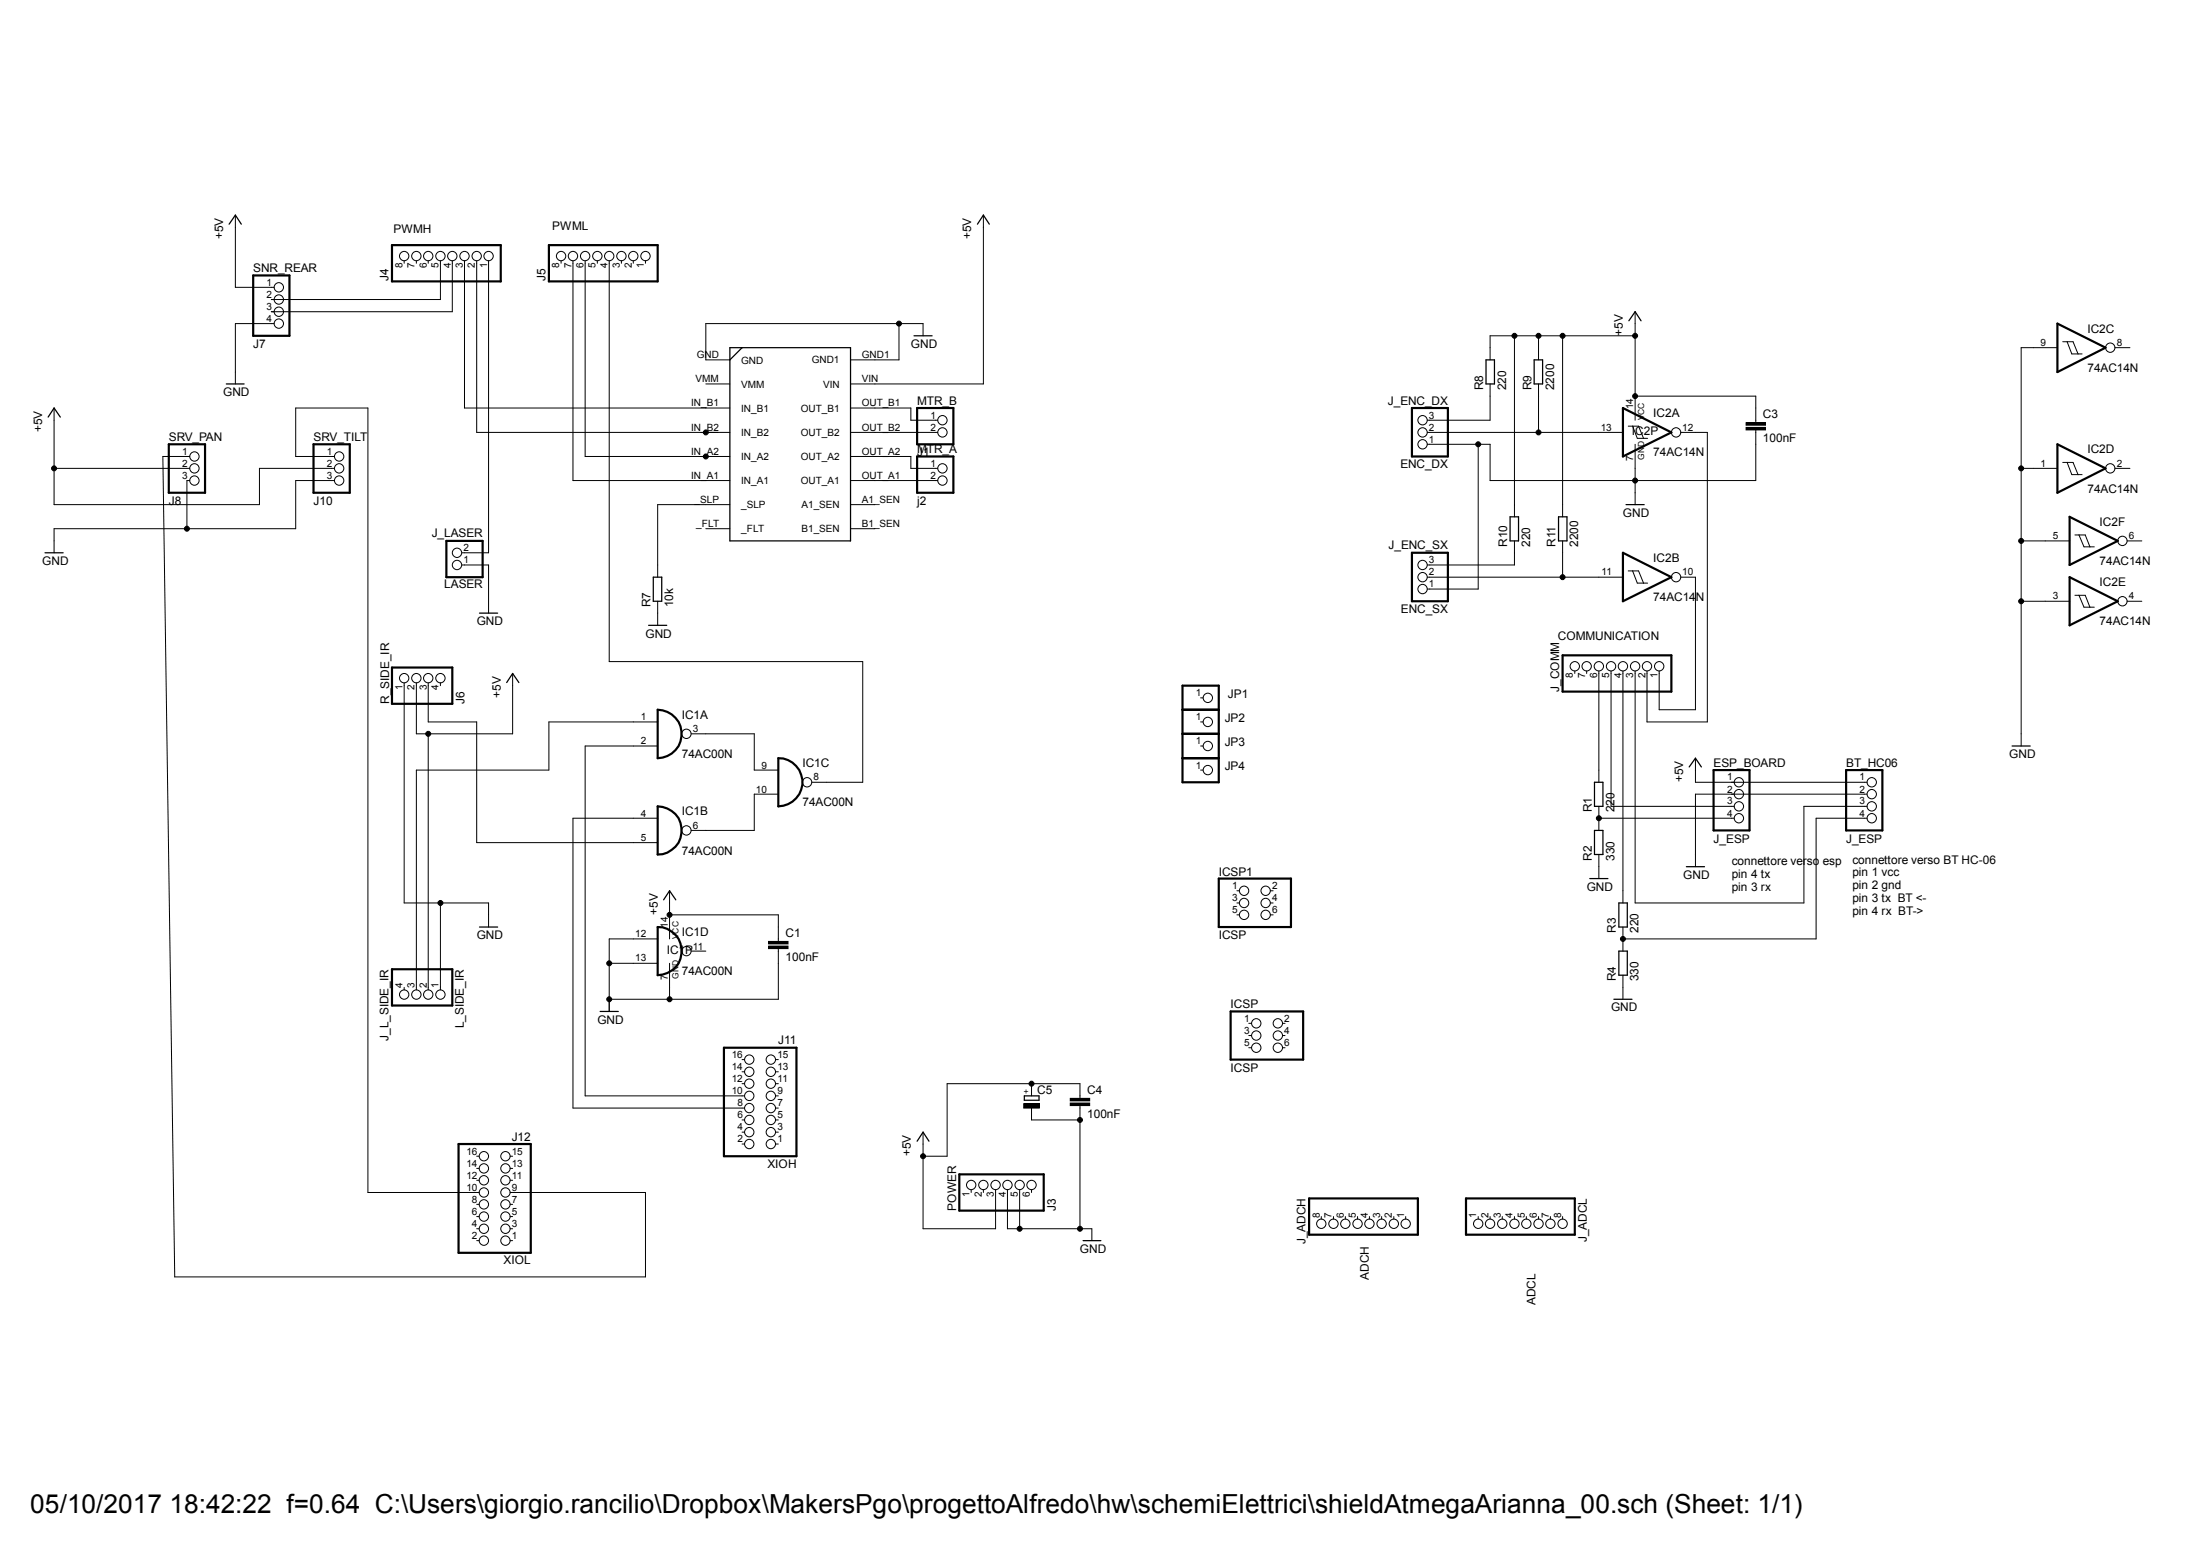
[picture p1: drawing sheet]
<svg xmlns="http://www.w3.org/2000/svg" width="297mm" height="210mm" viewBox="0 0 297 210" stroke-linecap="round" stroke-linejoin="round" font-family="sans-serif">
<g fill="none" stroke="#000" stroke-width=".3">
<path d="M34.3 37.3h4.9v8.2h-4.9zM53.1 33.2h14.7v4.9h-14.7zM74.3 33.2h14.8v4.9h-14.8zM124.2 55.2h4.9v5h-4.9zM191.2 55.2h4.9v6.6h-4.9zM219.8 55.2l6.6 3.3-6.6 3.3zM278.6 43.8l6.6 3.3-6.6 3.3zM22.9 60.2h4.9v6.5h-4.9zM42.5 60.2h4.9v6.5h-4.9zM60.5 73.2h4.9v4.9h-4.9zM124.2 61.8h4.9v4.9h-4.9zM191.2 74.8h4.9v6.6h-4.9z"/>
<path d="M219.8 74.8l6.6 3.3-6.6 3.3zM278.6 60.2l6.6 3.2-6.6 3.3zM280.3 78.1l6.5 3.3-6.5 3.3zM280.3 70l6.5 3.2-6.5 3.3zM53.1 90.4h8.2v4.9h-8.2zM89.1 96.1a3.3 3.3 0 0 1 3.2 3.3 3.3 3.3 0 0 1-3.2 3.3zM160.1 96.1h5M160.1 92.8h5v13.1h-5zM160.1 99.4h5M211.6 88.7h14.8v4.9h-14.8zM89.1 109.2a3.3 3.3 0 0 1 3.2 3.2 3.3 3.3 0 0 1-3.2 3.3zM105.4 102.7a3.3 3.3 0 0 1 3.3 3.2 3.3 3.3 0 0 1-3.3 3.3z"/>
<path d="M160.1 102.7h5M165.1 119h9.7v6.5h-9.7zM232.1 104.3h4.8v8.1h-4.8zM250 104.3h4.9v8.1h-4.9zM53.1 131.2h8.2v4.9h-8.2zM89.1 125.5a3.3 3.3 0 0 1 3.2 3.3 3.3 3.3 0 0 1-3.2 3.2zM166.7 136.9h9.8v6.6h-9.8zM62.1 154.9h9.8v14.7h-9.8zM98 141.9h9.9v14.6h-9.9zM129.9 159h11.5v4.9h-11.5zM177.3 162.3h14.7v4.9h-14.7zM198.5 162.3h14.8v4.9h-14.8z"/>
</g>
<g fill="none" stroke="#000" stroke-width=".14">
<path d="M31.9 29.1v9.8h5.2M54.7 35.3v.3M56.4 35.3v.3M58 35.3v.3M59.6 35.3v5.3h-22.9M61.3 35.3v6.9h-24.6M62.9 35.3v19.9h35.9M64.6 35.3v23.2h34.2M66.2 35.3v39.5h-3.6M76 35.3v.3M77.6 35.3v29.8h21.2M79.2 35.3v26.5h19.6"/>
<path d="M80.9 35.3v.3M82.5 35.3v54.3h34.3v16.3h-6.9M84.2 35.3v.3M85.8 35.3v.3M87.4 35.3v.3M133.2 29.1v22.9h-18M7.3 55.2v13.1h27.8v-4.9h10.2M37.1 43.8h-5.2v8.2M95.6 52h3.2M115.2 58.5h11.8M115.2 55.2h8.2v1.7h3.6M121.8 43.8v4.9h-6.6"/>
<path d="M125 45.5v-1.7h-29.4v4.9h3.2M193.3 58.5h26.5M201.8 52v4.9h-8.5M205.1 45.5v24.5M208.4 45.5v3.2M208.4 52v6.5M211.6 45.5v24.5M220.5 57.7h1.4l.7 1.7M221.1 57.7l.6 1.7h1.4M221.4 45.5h-19.6v3.2M221.4 42.2v14.7M221.4 53.6h16.4v3.6"/>
<path d="M227.6 58.5h3.6v39.2h-8.1v-6.9M236.5 57.9h2.6v.3h-2.6zM236.5 57.2h2.6v.4h-2.6zM237.8 58.2v6.9h-36v-4.9h-8.5M278.6 47.1h-4.9v53.9M279.4 46.3h1.4l.6 1.6M280 46.3l.6 1.6h1.4M286.4 47.1h2.1M7.3 63.4h18.4M25.7 61.8h-3.6l1.6 111.1h63.7v-11.4h-18.3M25.7 65.1h-.4v6.5M45.3 61.8h-5.3v-6.6h9.8v106.3h15.1"/>
<path d="M45.3 65.1h-5.3v6.5h-32.7v3.2M62.6 76.5h3.6v6.5M95.6 71.6h3.2M98.8 68.3h-9.7v9.8M115.2 61.8h8.2v1.6h3.6M115.2 65.1h11.8M115.2 68.3h3.3M115.2 71.6h3.3M193.3 78.1h26.5M200.2 60.2v19.6h-6.9M205.1 73.2v3.3h-11.8M211.6 73.2v4.9"/>
<path d="M220.5 77.3h1.4l.7 1.7M221.1 77.3l.6 1.7h1.4M221.4 60.2v8.1M227.6 78.1h2v18h-4.9v-5.3M273.7 63.4h4.9M273.7 73.2h6.6M279.4 62.6h1.4l.6 1.7M280 62.6l.6 1.7h1.4M281 72.4h1.4l.6 1.6M281.6 72.4l.6 1.6h1.4M286.4 63.4h2.1M288.1 73.2h2"/>
<path d="M54.7 92.5v29.8h11.5v3.2M58 92.5v5.2h6.6v16.4h24.5M58 99.4v34.6M59.6 92.5v.3M69.4 91.2v8.2h-13v-6.9M89.1 97.7h-14.8v6.6h-17.9v29.7M89.1 81.4v3.3M93.6 99.4h8.6v4.9h3.2M162.6 94.5h.3M162.6 97.7h.3M213.3 90.8v.4M214.9 90.8v.4"/>
<path d="M216.5 90.8v15.1M218.2 90.8v18.4h16.7M219.8 90.8v31.5M221.4 90.8v31.5h22.9v-13.1h8.6M273.7 81.4h6.6M281 80.6h1.4l.6 1.6M281.6 80.6l.6 1.6h1.4M288.1 81.4h2M89.1 101h-9.9v47.4h21.6M89.1 110.8h-11.5v39.2h23.2M105.4 107.5h-3.2v4.9h-8.6M162.6 101h.3"/>
<path d="M162.6 104.3h.3M216.5 109.2v3.2M216.5 115.7v3.3M216.5 110.8h18.4M229.6 102.7v3.2h23.3M252.9 110.8h-6.9v16.3h-26.2M252.9 107.5h-23.3v9.8M54.7 133.7v.3M59.6 122.3v11.7M82.5 130.4h6.6M89.1 127.1h-6.6v9.8M90.7 123.9h14.7v3.6"/>
<path d="M90.7 120.6v6.5M90.7 130.4v4.9M93.6 128.8h2M104.1 128.1h2.6v.3h-2.6zM104.1 127.5h2.6v.3h-2.6zM105.4 128.4v6.9h-22.9M167.5 120.6h.4M167.5 122.3h.4M167.5 123.9h.4M169.1 138.6h.4M172 120.6h.4M172 122.3h.4"/>
<path d="M172 123.9h.4M173.7 138.6h.3M219.8 125.5v3.3M219.8 132v3.3M64.6 159.8h.3M64.6 158.2h.3M64.6 156.5h.3M69.1 159.8h.3M69.1 158.2h.3M69.1 156.5h.3M100.5 154.9h.3M100.5 153.3h.3"/>
<path d="M100.5 151.6h.3M100.5 146.7h.3M100.5 145.1h.3M100.5 143.5h.3M105 154.9h.4M105 153.3h.4M105 151.6h.4M105 150h.4M105 148.4h.4M105 146.7h.4M105 145.1h.4M105 143.5h.4"/>
<path d="M125 153.3v13.1h9.8v-5.3M138.6 149.4h2.2v.6h-2.2zM139.7 146.7v1.7M139.7 150v1.6h6.6M144.9 149.4h2.7v.3h-2.7zM144.9 148.7h2.7v.4h-2.7zM146.3 148.7v-2h-18v9.8h-3.3M146.3 149.7v16.7M169.1 140.2h.4M169.1 141.9h.4M173.7 140.2h.3M173.7 141.9h.3"/>
<path d="M64.6 168h.3M64.6 166.4h.3M64.6 164.7h.3M64.6 163.1h.3M69.1 168h.3M69.1 166.4h.3M69.1 164.7h.3M69.1 163.1h.3M131.5 161.1v.4M133.2 161.1v.4M136.4 161.1v5.3h11.5v1.6M138.1 161.1v5.3"/>
<path d="M139.7 161.1v.4M178.9 164.7v.4M180.6 164.7v.4M182.2 164.7v.4M183.9 164.7v.4M185.5 164.7v.4M187.1 164.7v.4M188.8 164.7v.4M190.4 164.7v.4M200.2 164.7v.4M201.8 164.7v.4M203.5 164.7v.4"/>
<path d="M205.1 164.7v.4M206.7 164.7v.4M208.4 164.7v.4M210 164.7v.4M211.6 164.7v.4"/>
<circle cx="37.8" cy="38.9" r=".63"/>
<circle cx="54.7" cy="34.7" r=".63"/>
<circle cx="56.4" cy="34.7" r=".63"/>
<circle cx="58" cy="34.7" r=".63"/>
<circle cx="59.7" cy="34.7" r=".63"/>
<circle cx="61.3" cy="34.7" r=".63"/>
<circle cx="62.9" cy="34.7" r=".63"/>
<circle cx="64.6" cy="34.7" r=".63"/>
<circle cx="66.2" cy="34.7" r=".63"/>
<circle cx="76" cy="34.7" r=".63"/>
<circle cx="77.6" cy="34.7" r=".63"/>
<circle cx="79.3" cy="34.7" r=".63"/>
<circle cx="80.9" cy="34.7" r=".63"/>
<circle cx="82.5" cy="34.7" r=".63"/>
<circle cx="84.2" cy="34.7" r=".63"/>
<circle cx="85.8" cy="34.7" r=".63"/>
<circle cx="87.4" cy="34.7" r=".63"/>
<circle cx="37.8" cy="43.8" r=".63"/>
<circle cx="37.8" cy="42.2" r=".63"/>
<circle cx="37.8" cy="40.6" r=".63"/>
<circle cx="95.6" cy="58.5" r=".33"/>
<circle cx="121.8" cy="43.8" r=".33"/>
<circle cx="127.6" cy="56.9" r=".63"/>
<circle cx="127.6" cy="58.5" r=".63"/>
<circle cx="192.7" cy="56.9" r=".63"/>
<circle cx="192.7" cy="58.5" r=".63"/>
<circle cx="205.1" cy="45.5" r=".33"/>
<circle cx="208.4" cy="58.5" r=".33"/>
<circle cx="208.4" cy="45.5" r=".33"/>
<circle cx="211.6" cy="45.5" r=".33"/>
<circle cx="221.5" cy="53.6" r=".33"/>
<circle cx="221.5" cy="45.5" r=".33"/>
<circle cx="227" cy="58.5" r=".63"/>
<circle cx="285.8" cy="47.1" r=".63"/>
<circle cx="7.3" cy="63.4" r=".33"/>
<circle cx="25.3" cy="71.6" r=".33"/>
<circle cx="26.3" cy="61.8" r=".63"/>
<circle cx="26.3" cy="65.1" r=".63"/>
<circle cx="26.3" cy="63.4" r=".63"/>
<circle cx="45.9" cy="63.4" r=".63"/>
<circle cx="45.9" cy="61.8" r=".63"/>
<circle cx="45.9" cy="65.1" r=".63"/>
<circle cx="61.9" cy="74.8" r=".63"/>
<circle cx="61.9" cy="76.5" r=".63"/>
<circle cx="95.6" cy="61.8" r=".33"/>
<circle cx="127.6" cy="63.4" r=".63"/>
<circle cx="127.6" cy="65.1" r=".63"/>
<circle cx="192.7" cy="76.5" r=".63"/>
<circle cx="192.7" cy="60.2" r=".63"/>
<circle cx="192.7" cy="78.1" r=".63"/>
<circle cx="192.7" cy="79.8" r=".63"/>
<circle cx="200.2" cy="60.2" r=".33"/>
<circle cx="211.6" cy="78.1" r=".33"/>
<circle cx="221.5" cy="65.1" r=".33"/>
<circle cx="227" cy="78.1" r=".63"/>
<circle cx="273.7" cy="73.2" r=".33"/>
<circle cx="273.7" cy="63.4" r=".33"/>
<circle cx="285.8" cy="63.4" r=".63"/>
<circle cx="287.4" cy="73.2" r=".63"/>
<circle cx="54.7" cy="91.8" r=".63"/>
<circle cx="56.4" cy="91.8" r=".63"/>
<circle cx="58" cy="91.8" r=".63"/>
<circle cx="58" cy="99.4" r=".33"/>
<circle cx="59.7" cy="91.8" r=".63"/>
<circle cx="93" cy="99.4" r=".63"/>
<circle cx="163.6" cy="94.5" r=".63"/>
<circle cx="163.6" cy="97.7" r=".63"/>
<circle cx="213.3" cy="90.2" r=".63"/>
<circle cx="214.9" cy="90.2" r=".63"/>
<circle cx="216.5" cy="90.2" r=".63"/>
<circle cx="218.2" cy="90.2" r=".63"/>
<circle cx="219.8" cy="90.2" r=".63"/>
<circle cx="221.4" cy="90.2" r=".63"/>
<circle cx="223.1" cy="90.2" r=".63"/>
<circle cx="224.7" cy="90.2" r=".63"/>
<circle cx="273.7" cy="81.4" r=".33"/>
<circle cx="287.4" cy="81.4" r=".63"/>
<circle cx="93" cy="112.4" r=".63"/>
<circle cx="109.3" cy="105.9" r=".63"/>
<circle cx="163.6" cy="101" r=".63"/>
<circle cx="163.6" cy="104.3" r=".63"/>
<circle cx="216.5" cy="110.8" r=".33"/>
<circle cx="235.5" cy="107.5" r=".63"/>
<circle cx="235.5" cy="105.9" r=".63"/>
<circle cx="235.5" cy="110.8" r=".63"/>
<circle cx="235.5" cy="109.2" r=".63"/>
<circle cx="253.5" cy="110.8" r=".63"/>
<circle cx="253.5" cy="107.5" r=".63"/>
<circle cx="253.5" cy="105.9" r=".63"/>
<circle cx="253.5" cy="109.2" r=".63"/>
<circle cx="54.7" cy="134.7" r=".63"/>
<circle cx="56.4" cy="134.7" r=".63"/>
<circle cx="58" cy="134.7" r=".63"/>
<circle cx="59.7" cy="134.7" r=".63"/>
<circle cx="59.7" cy="122.3" r=".33"/>
<circle cx="82.5" cy="135.3" r=".33"/>
<circle cx="82.5" cy="130.4" r=".33"/>
<circle cx="90.7" cy="135.3" r=".33"/>
<circle cx="90.7" cy="123.9" r=".33"/>
<circle cx="93" cy="128.8" r=".63"/>
<circle cx="168.5" cy="123.9" r=".63"/>
<circle cx="168.5" cy="122.3" r=".63"/>
<circle cx="168.5" cy="120.6" r=".63"/>
<circle cx="170.1" cy="138.6" r=".63"/>
<circle cx="171.4" cy="120.6" r=".63"/>
<circle cx="171.4" cy="123.9" r=".63"/>
<circle cx="171.4" cy="122.3" r=".63"/>
<circle cx="173.1" cy="138.6" r=".63"/>
<circle cx="219.8" cy="127.1" r=".33"/>
<circle cx="65.5" cy="158.2" r=".63"/>
<circle cx="65.5" cy="159.8" r=".63"/>
<circle cx="65.5" cy="156.5" r=".63"/>
<circle cx="68.5" cy="158.2" r=".63"/>
<circle cx="68.5" cy="159.8" r=".63"/>
<circle cx="68.5" cy="156.5" r=".63"/>
<circle cx="101.5" cy="145.1" r=".63"/>
<circle cx="101.5" cy="143.5" r=".63"/>
<circle cx="101.5" cy="153.3" r=".63"/>
<circle cx="101.5" cy="146.7" r=".63"/>
<circle cx="101.5" cy="154.9" r=".63"/>
<circle cx="101.5" cy="151.6" r=".63"/>
<circle cx="101.5" cy="150" r=".63"/>
<circle cx="101.5" cy="148.4" r=".63"/>
<circle cx="104.4" cy="154.9" r=".63"/>
<circle cx="104.4" cy="151.6" r=".63"/>
<circle cx="104.4" cy="143.5" r=".63"/>
<circle cx="104.4" cy="153.3" r=".63"/>
<circle cx="104.4" cy="146.7" r=".63"/>
<circle cx="104.4" cy="150" r=".63"/>
<circle cx="104.4" cy="148.4" r=".63"/>
<circle cx="104.4" cy="145.1" r=".63"/>
<circle cx="125" cy="156.5" r=".33"/>
<circle cx="139.7" cy="146.7" r=".33"/>
<circle cx="146.3" cy="151.6" r=".33"/>
<circle cx="170.1" cy="140.2" r=".63"/>
<circle cx="170.1" cy="141.9" r=".63"/>
<circle cx="173.1" cy="140.2" r=".63"/>
<circle cx="173.1" cy="141.9" r=".63"/>
<circle cx="65.5" cy="168" r=".63"/>
<circle cx="65.5" cy="163.1" r=".63"/>
<circle cx="65.5" cy="161.5" r=".63"/>
<circle cx="65.5" cy="166.4" r=".63"/>
<circle cx="65.5" cy="164.7" r=".63"/>
<circle cx="68.5" cy="166.4" r=".63"/>
<circle cx="68.5" cy="168" r=".63"/>
<circle cx="68.5" cy="163.1" r=".63"/>
<circle cx="68.5" cy="161.5" r=".63"/>
<circle cx="68.5" cy="164.7" r=".63"/>
<circle cx="131.5" cy="160.4" r=".63"/>
<circle cx="133.2" cy="160.4" r=".63"/>
<circle cx="134.8" cy="160.4" r=".63"/>
<circle cx="136.4" cy="160.4" r=".63"/>
<circle cx="138.1" cy="160.4" r=".63"/>
<circle cx="138.1" cy="166.4" r=".33"/>
<circle cx="139.7" cy="160.4" r=".63"/>
<circle cx="146.3" cy="166.4" r=".33"/>
<circle cx="178.9" cy="165.7" r=".63"/>
<circle cx="180.6" cy="165.7" r=".63"/>
<circle cx="182.2" cy="165.7" r=".63"/>
<circle cx="183.9" cy="165.7" r=".63"/>
<circle cx="185.5" cy="165.7" r=".63"/>
<circle cx="187.1" cy="165.7" r=".63"/>
<circle cx="188.8" cy="165.7" r=".63"/>
<circle cx="190.4" cy="165.7" r=".63"/>
<circle cx="200.2" cy="165.7" r=".63"/>
<circle cx="201.8" cy="165.7" r=".63"/>
<circle cx="203.5" cy="165.7" r=".63"/>
<circle cx="205.1" cy="165.7" r=".63"/>
<circle cx="206.7" cy="165.7" r=".63"/>
<circle cx="208.4" cy="165.7" r=".63"/>
<circle cx="210" cy="165.7" r=".63"/>
<circle cx="211.6" cy="165.7" r=".63"/>
</g>
<g fill="none" stroke="#000" stroke-width=".17">
<path d="M31 30.4l.9-1.3 .8 1.3M132.4 30.4l.8-1.3 .8 1.3M6.5 56.5l.8-1.3 .9 1.3M30.6 52h2.5M98.8 47.1h16.4v26.1h-16.4zM100.5 47.1l-1.7 1.6M123.8 45.5h2.4M201.3 48.7h1.1v3.3h-1.1zM207.8 48.7h1.1v3.3h-1.1zM220.6 43.4l.8-1.2 .8 1.2M6.1 74.8h2.5M88.5 78.1h1.1v3.3h-1.1z"/>
<path d="M204.5 70h1.2v3.2h-1.2zM211.1 70h1.1v3.2h-1.1zM220.2 68.3h2.5M64.9 83h2.5M68.6 92.4l.8-1.2 .9 1.2M87.8 84.7h2.5M215.3 119h2.5M215.9 105.9h1.2v3.3h-1.2zM215.9 112.4h1.2v3.3h-1.2zM228.4 117.3h2.4M228.8 103.8l.8-1.1 .8 1.1M272.5 101h2.5"/>
<path d="M64.9 125.5h2.5M81.3 136.9h2.4M89.9 121.8l.8-1.2 .8 1.2M218.6 135.3h2.4M219.2 122.3h1.2v3.2h-1.2zM219.2 128.8h1.2v3.2h-1.2zM124.2 154.5l.8-1.2 .8 1.2M138.7 148.4h2v.6h-2zM146.7 168h2.4"/>
</g>
<path d="M236.5 58h2.6M236.5 57.4h2.6M104.1 128.3h2.6M104.1 127.6h2.6M144.9 149.5h2.7M144.9 148.9h2.7" fill="none" stroke="#000" stroke-width=".34"/>
<g fill="#000">
<path d="M138.6 149.4h2.2v.6h-2.2z" fill-rule="evenodd"/>
<circle cx="95.6" cy="58.5" r=".33"/>
<circle cx="121.8" cy="43.8" r=".33"/>
<circle cx="205.1" cy="45.5" r=".33"/>
<circle cx="208.4" cy="58.5" r=".33"/>
<circle cx="208.4" cy="45.5" r=".33"/>
<circle cx="211.6" cy="45.5" r=".33"/>
<circle cx="221.5" cy="53.6" r=".33"/>
<circle cx="221.5" cy="45.5" r=".33"/>
<circle cx="7.3" cy="63.4" r=".33"/>
<circle cx="25.3" cy="71.6" r=".33"/>
<circle cx="95.6" cy="61.8" r=".33"/>
<circle cx="200.2" cy="60.2" r=".33"/>
<circle cx="211.6" cy="78.1" r=".33"/>
<circle cx="221.5" cy="65.1" r=".33"/>
<circle cx="273.7" cy="63.4" r=".33"/>
<circle cx="273.7" cy="73.2" r=".33"/>
<circle cx="58" cy="99.4" r=".33"/>
<circle cx="273.7" cy="81.4" r=".33"/>
<circle cx="216.5" cy="110.8" r=".33"/>
<circle cx="59.7" cy="122.3" r=".33"/>
<circle cx="82.5" cy="130.4" r=".33"/>
<circle cx="82.5" cy="135.3" r=".33"/>
<circle cx="90.7" cy="123.9" r=".33"/>
<circle cx="90.7" cy="135.3" r=".33"/>
<circle cx="219.8" cy="127.1" r=".33"/>
<circle cx="125" cy="156.5" r=".33"/>
<circle cx="139.7" cy="146.7" r=".33"/>
<circle cx="146.3" cy="151.6" r=".33"/>
<circle cx="138.1" cy="166.4" r=".33"/>
<circle cx="146.3" cy="166.4" r=".33"/>
</g>
<text font-size="3.6" x="4.1" y="204.9">05/10/2017 18:42:22 f=0.64 C:\Users\giorgio.rancilio\Dropbox\MakersPgo\progettoAlfredo\hw\schemiElettrici\shieldAtmegaArianna_00.sch (Sheet: 1/1)</text>
<g font-size="1.6">
<text x="30.2" y="32.4" transform="rotate(-90 30.2 32.4)">+5V</text>
<text x="53.3" y="31.6">PWMH</text>
<text x="74.8" y="31.2">PWML</text>
<text x="131.5" y="32.4" transform="rotate(-90 131.5 32.4)">+5V</text>
<text x="34.3" y="36.9">SNR_REAR</text>
<text x="52.6" y="38.1" transform="rotate(-90 52.6 38.1)">J4</text>
<text x="73.9" y="38.1" transform="rotate(-90 73.9 38.1)">J5</text>
<text x="34.3" y="47.1">J7</text>
<text x="123.4" y="47.1">GND</text>
<text x="219.8" y="45.5" transform="rotate(-90 219.8 45.5)">+5V</text>
<text x="282.7" y="45">IC2C</text>
<text x="30.2" y="53.6">GND</text>
<text x="200.9" y="52.8" transform="rotate(-90 200.9 52.8)">R8</text>
<text x="204" y="52.8" transform="rotate(-90 204 52.8)">220</text>
<text x="207.4" y="52.8" transform="rotate(-90 207.4 52.8)">R9</text>
<text x="210.5" y="52.8" transform="rotate(-90 210.5 52.8)">2200</text>
<text x="282.7" y="50.4">74AC14N</text>
<text x="5.7" y="58.5" transform="rotate(-90 5.7 58.5)">+5V</text>
<text x="22.9" y="59.8">SRV_PAN</text>
<text x="42.5" y="59.8">SRV_TILT</text>
<text x="124.2" y="54.9">MTR_B</text>
<text x="188" y="54.8">J_ENC_DX</text>
<text x="221" y="58.9">IC2P</text>
<text x="223.9" y="56.5">IC2A</text>
<text x="238.8" y="59.9">100nF</text>
<text x="238.8" y="56.6">C3</text>
<text x="124.2" y="61.8">J1</text>
<text x="124.2" y="61.4">MTR_A</text>
<text x="189.7" y="63.3">ENC_DX</text>
<text x="223.9" y="61.8">74AC14N</text>
<text x="282.7" y="61.4">IC2D</text>
<text x="22.9" y="68.3">J8</text>
<text x="42.5" y="68.3">J10</text>
<text x="124.2" y="68.3">j2</text>
<text x="219.8" y="70">GND</text>
<text x="282.7" y="66.7">74AC14N</text>
<text x="284.4" y="71.2">IC2F</text>
<text x="5.7" y="76.5">GND</text>
<text x="58.5" y="72.7">J_LASER</text>
<text x="188" y="74.4">J_ENC_SX</text>
<text x="204.1" y="74" transform="rotate(-90 204.1 74)">R10</text>
<text x="207.2" y="74" transform="rotate(-90 207.2 74)">220</text>
<text x="210.7" y="74" transform="rotate(-90 210.7 74)">R11</text>
<text x="213.7" y="74" transform="rotate(-90 213.7 74)">2200</text>
<text x="223.9" y="76.1">IC2B</text>
<text x="284.4" y="76.5">74AC14N</text>
<text x="60.2" y="79.7">LASER</text>
<text x="88.1" y="82.2" transform="rotate(-90 88.1 82.2)">R7</text>
<text x="91.2" y="82.2" transform="rotate(-90 91.2 82.2)">10k</text>
<text x="189.7" y="83">ENC_SX</text>
<text x="223.9" y="81.4">74AC14N</text>
<text x="284.4" y="79.4">IC2E</text>
<text x="64.6" y="84.7">GND</text>
<text x="87.4" y="86.3">GND</text>
<text x="211" y="86.7">COMMUNICATION</text>
<text x="284.4" y="84.7">74AC14N</text>
<text x="52.7" y="95.3" transform="rotate(-90 52.7 95.3)">R_SIDE_IR</text>
<text x="62.9" y="95.3" transform="rotate(-90 62.9 95.3)">J6</text>
<text x="67.8" y="94.5" transform="rotate(-90 67.8 94.5)">+5V</text>
<text x="166.3" y="94.5">JP1</text>
<text x="211.2" y="93.6" transform="rotate(-90 211.2 93.6)">J_COMM</text>
<text x="92.3" y="97.3">IC1A</text>
<text x="165.9" y="97.7">JP2</text>
<text x="165.9" y="101">JP3</text>
<text x="92.3" y="102.7">74AC00N</text>
<text x="108.7" y="103.8">IC1C</text>
<text x="165.9" y="104.3">JP4</text>
<text x="228" y="105.9" transform="rotate(-90 228 105.9)">+5V</text>
<text x="232.1" y="103.8">ESP_BOARD</text>
<text x="250" y="103.8">BT_HC06</text>
<text x="272.1" y="102.7">GND</text>
<text x="92.3" y="110.4">IC1B</text>
<text x="108.7" y="109.2">74AC00N</text>
<text x="215.6" y="110" transform="rotate(-90 215.6 110)">R1</text>
<text x="218.7" y="110" transform="rotate(-90 218.7 110)">220</text>
<text x="92.3" y="115.7">74AC00N</text>
<text x="165.1" y="118.6">ICSP1</text>
<text x="215.6" y="116.5" transform="rotate(-90 215.6 116.5)">R2</text>
<text x="218.7" y="116.5" transform="rotate(-90 218.7 116.5)">330</text>
<text x="228" y="119">GND</text>
<text x="232.1" y="114.1">J_ESP</text>
<text x="234.5" y="117.1">connettore verso esp</text>
<text x="234.5" y="118.9">pin 4 tx</text>
<text x="250" y="114.1">J_ESP</text>
<text x="250.9" y="116.9">connettore verso BT HC-06</text>
<text x="250.9" y="118.7">pin 1 vcc</text>
<text x="89.1" y="123.9" transform="rotate(-90 89.1 123.9)">+5V</text>
<text x="214.9" y="120.6">GND</text>
<text x="234.5" y="120.6">pin 3 rx</text>
<text x="250.9" y="120.4">pin 2 gnd</text>
<text x="250.9" y="122.1">pin 3 tx BT &lt;-</text>
<text x="250.9" y="123.9">pin 4 rx BT-&gt;</text>
<text x="64.6" y="127.1">GND</text>
<text x="90.3" y="129.2">IC1P</text>
<text x="92.3" y="126.7">IC1D</text>
<text x="106.4" y="130.2">100nF</text>
<text x="106.4" y="126.9">C1</text>
<text x="165.1" y="127.1">ICSP</text>
<text x="218.8" y="126.3" transform="rotate(-90 218.8 126.3)">R3</text>
<text x="221.9" y="126.3" transform="rotate(-90 221.9 126.3)">220</text>
<text x="92.3" y="132">74AC00N</text>
<text x="166.7" y="136.5">ICSP</text>
<text x="218.2" y="136.9">GND</text>
<text x="218.8" y="132.8" transform="rotate(-90 218.8 132.8)">R4</text>
<text x="221.9" y="132.8" transform="rotate(-90 221.9 132.8)">330</text>
<text x="52.6" y="140.9" transform="rotate(-90 52.6 140.9)">J_L_SIDE_IR</text>
<text x="62.8" y="139.2" transform="rotate(-90 62.8 139.2)">L_SIDE_IR</text>
<text x="80.9" y="138.6">GND</text>
<text x="105.4" y="141.4">J11</text>
<text x="140.5" y="148.1">C5</text>
<text x="147.2" y="148.1">C4</text>
<text x="166.7" y="145.1">ICSP</text>
<text x="69.3" y="154.4">J12</text>
<text x="147.2" y="151.4">100nF</text>
<text x="103.9" y="158.1">XIOH</text>
<text x="123.4" y="156.5" transform="rotate(-90 123.4 156.5)">+5V</text>
<text x="129.5" y="163.9" transform="rotate(-90 129.5 163.9)">POWER</text>
<text x="143" y="163.9" transform="rotate(-90 143 163.9)">J3</text>
<text x="68.2" y="171.2">XIOL</text>
<text x="146.3" y="169.6">GND</text>
<text x="176.8" y="168.4" transform="rotate(-90 176.8 168.4)">J_ADCH</text>
<text x="185.4" y="173.3" transform="rotate(-90 185.4 173.3)">ADCH</text>
<text x="214.9" y="168.2" transform="rotate(-90 214.9 168.2)">J_ADCL</text>
<text x="207.9" y="176.7" transform="rotate(-90 207.9 176.7)">ADCL</text>
</g>
<g font-size="1.4">
<text x="36.1" y="38.7">1</text>
<text x="36.1" y="40.3">2</text>
<text x="36.1" y="42">3</text>
<text x="54.5" y="36.3" transform="rotate(-90 54.5 36.3)">8</text>
<text x="56.1" y="36.3" transform="rotate(-90 56.1 36.3)">7</text>
<text x="57.8" y="36.3" transform="rotate(-90 57.8 36.3)">6</text>
<text x="59.4" y="36.3" transform="rotate(-90 59.4 36.3)">5</text>
<text x="61" y="36.3" transform="rotate(-90 61 36.3)">4</text>
<text x="62.7" y="36.3" transform="rotate(-90 62.7 36.3)">3</text>
<text x="64.3" y="36.3" transform="rotate(-90 64.3 36.3)">2</text>
<text x="66" y="36.3" transform="rotate(-90 66 36.3)">1</text>
<text x="75.7" y="36.3" transform="rotate(-90 75.7 36.3)">8</text>
<text x="77.4" y="36.3" transform="rotate(-90 77.4 36.3)">7</text>
<text x="79" y="36.3" transform="rotate(-90 79 36.3)">6</text>
<text x="80.6" y="36.3" transform="rotate(-90 80.6 36.3)">5</text>
<text x="82.3" y="36.3" transform="rotate(-90 82.3 36.3)">4</text>
<text x="83.9" y="36.3" transform="rotate(-90 83.9 36.3)">3</text>
<text x="85.6" y="36.3" transform="rotate(-90 85.6 36.3)">2</text>
<text x="87.2" y="36.3" transform="rotate(-90 87.2 36.3)">1</text>
<text x="36.1" y="43.6">4</text>
<text x="276.4" y="46.9">9</text>
<text x="286.7" y="46.9">8</text>
<text x="94.2" y="51.8">VMM</text>
<text x="94.4" y="48.5">GND</text>
<text x="100.4" y="49.2">GND</text>
<text x="100.4" y="52.5">VMM</text>
<text x="109.9" y="49.2">GND1</text>
<text x="111.5" y="52.5">VIN</text>
<text x="116.7" y="48.5">GND1</text>
<text x="116.7" y="51.8">VIN</text>
<text x="93.6" y="55">IN_B1</text>
<text x="93.6" y="58.3">IN_B2</text>
<text x="100.4" y="55.8">IN_B1</text>
<text x="100.4" y="59">IN_B2</text>
<text x="108.5" y="55.8">OUT_B1</text>
<text x="108.5" y="59">OUT_B2</text>
<text x="116.7" y="55">OUT_B1</text>
<text x="116.7" y="58.3">OUT_B2</text>
<text x="126" y="56.7">1</text>
<text x="126" y="58.3">2</text>
<text x="193.5" y="59.9">1</text>
<text x="193.5" y="58.3">2</text>
<text x="193.5" y="56.7">3</text>
<text x="216.8" y="58.3">13</text>
<text x="221.2" y="55.4" transform="rotate(-90 221.2 55.4)">14</text>
<text x="227.8" y="58.3">12</text>
<text x="24.7" y="61.6">1</text>
<text x="24.7" y="63.2">2</text>
<text x="24.7" y="64.9">3</text>
<text x="44.3" y="61.6">1</text>
<text x="44.3" y="63.2">2</text>
<text x="44.3" y="64.9">3</text>
<text x="93.6" y="61.6">IN_A2</text>
<text x="93.6" y="64.9">IN_A1</text>
<text x="100.4" y="62.3">IN_A2</text>
<text x="100.4" y="65.6">IN_A1</text>
<text x="108.5" y="62.3">OUT_A2</text>
<text x="108.5" y="65.5">OUT_A1</text>
<text x="116.7" y="61.6">OUT_A2</text>
<text x="116.7" y="64.9">OUT_A1</text>
<text x="126" y="63.2">1</text>
<text x="126" y="64.9">2</text>
<text x="221.2" y="62.4" transform="rotate(-90 221.2 62.4)">7</text>
<text x="276.4" y="63.2">1</text>
<text x="286.7" y="63.2">2</text>
<text x="94.1" y="68.1">_SLP</text>
<text x="94.3" y="71.4">_FLT</text>
<text x="100.4" y="68.8">_SLP</text>
<text x="108.5" y="68.8">A1_SEN</text>
<text x="116.7" y="68.1">A1_SEN</text>
<text x="116.7" y="71.4">B1_SEN</text>
<text x="62.8" y="76.3">1</text>
<text x="62.8" y="74.6">2</text>
<text x="100.4" y="72.1">_FLT</text>
<text x="108.5" y="72.1">B1_SEN</text>
<text x="193.5" y="77.9">2</text>
<text x="193.5" y="76.3">3</text>
<text x="216.9" y="77.9">11</text>
<text x="227.8" y="77.9">10</text>
<text x="278" y="73">5</text>
<text x="288.3" y="73">6</text>
<text x="193.5" y="79.5">1</text>
<text x="278" y="81.2">3</text>
<text x="288.3" y="81.2">4</text>
<text x="54.5" y="93.5" transform="rotate(-90 54.5 93.5)">1</text>
<text x="56.1" y="93.5" transform="rotate(-90 56.1 93.5)">2</text>
<text x="57.8" y="93.5" transform="rotate(-90 57.8 93.5)">3</text>
<text x="59.4" y="93.5" transform="rotate(-90 59.4 93.5)">4</text>
<text x="162" y="94.2">1</text>
<text x="213" y="91.8" transform="rotate(-90 213 91.8)">8</text>
<text x="214.7" y="91.8" transform="rotate(-90 214.7 91.8)">7</text>
<text x="216.3" y="91.8" transform="rotate(-90 216.3 91.8)">6</text>
<text x="217.9" y="91.8" transform="rotate(-90 217.9 91.8)">5</text>
<text x="219.6" y="91.8" transform="rotate(-90 219.6 91.8)">4</text>
<text x="221.2" y="91.8" transform="rotate(-90 221.2 91.8)">3</text>
<text x="222.8" y="91.8" transform="rotate(-90 222.8 91.8)">2</text>
<text x="224.5" y="91.8" transform="rotate(-90 224.5 91.8)">1</text>
<text x="86.8" y="97.5">1</text>
<text x="86.8" y="100.8">2</text>
<text x="93.8" y="99.1">3</text>
<text x="162" y="97.5">1</text>
<text x="162" y="100.8">1</text>
<text x="102.4" y="107.3">10</text>
<text x="103.1" y="104.1">9</text>
<text x="110.2" y="105.7">8</text>
<text x="162" y="104.1">1</text>
<text x="233.9" y="105.7">1</text>
<text x="233.9" y="107.3">2</text>
<text x="251.8" y="105.7">1</text>
<text x="251.8" y="107.3">2</text>
<text x="86.8" y="110.6">4</text>
<text x="86.8" y="113.8">5</text>
<text x="93.8" y="112.2">6</text>
<text x="233.9" y="108.9">3</text>
<text x="233.9" y="110.6">4</text>
<text x="251.8" y="108.9">3</text>
<text x="251.8" y="110.6">4</text>
<text x="90.5" y="125.6" transform="rotate(-90 90.5 125.6)">14</text>
<text x="166.9" y="120.4">1</text>
<text x="166.9" y="122">3</text>
<text x="166.9" y="123.7">5</text>
<text x="172.3" y="120.4">2</text>
<text x="172.3" y="122">4</text>
<text x="172.3" y="123.7">6</text>
<text x="86" y="126.9">12</text>
<text x="86" y="130.2">13</text>
<text x="93.8" y="128.6">11</text>
<text x="54.5" y="133.8" transform="rotate(-90 54.5 133.8)">4</text>
<text x="56.1" y="133.8" transform="rotate(-90 56.1 133.8)">3</text>
<text x="57.8" y="133.8" transform="rotate(-90 57.8 133.8)">2</text>
<text x="59.4" y="133.8" transform="rotate(-90 59.4 133.8)">1</text>
<text x="90.5" y="132.7" transform="rotate(-90 90.5 132.7)">7</text>
<text x="99.1" y="143.3">16</text>
<text x="105.3" y="143.3">15</text>
<text x="168.5" y="138.3">1</text>
<text x="168.5" y="140">3</text>
<text x="168.5" y="141.6">5</text>
<text x="173.9" y="138.3">2</text>
<text x="173.9" y="140">4</text>
<text x="173.9" y="141.6">6</text>
<text x="99.1" y="148.2">10</text>
<text x="99.1" y="146.5">12</text>
<text x="99.1" y="144.9">14</text>
<text x="99.9" y="149.8">8</text>
<text x="105.3" y="149.8">7</text>
<text x="105.3" y="148.2">9</text>
<text x="105.3" y="146.5">11</text>
<text x="105.3" y="144.9">13</text>
<text x="99.9" y="154.7">2</text>
<text x="99.9" y="153">4</text>
<text x="99.9" y="151.4">6</text>
<text x="105.3" y="154.7">1</text>
<text x="105.3" y="153">3</text>
<text x="105.3" y="151.4">5</text>
<text x="63.2" y="161.2">10</text>
<text x="63.2" y="159.6">12</text>
<text x="63.2" y="157.9">14</text>
<text x="63.2" y="156.3">16</text>
<text x="69.3" y="161.2">9</text>
<text x="69.3" y="159.6">11</text>
<text x="69.3" y="157.9">13</text>
<text x="69.3" y="156.3">15</text>
<text x="63.9" y="167.8">2</text>
<text x="63.9" y="166.1">4</text>
<text x="63.9" y="164.5">6</text>
<text x="63.9" y="162.9">8</text>
<text x="69.3" y="167.8">1</text>
<text x="69.3" y="166.1">3</text>
<text x="69.3" y="164.5">5</text>
<text x="69.3" y="162.9">7</text>
<text x="131.3" y="162.1" transform="rotate(-90 131.3 162.1)">1</text>
<text x="133" y="162.1" transform="rotate(-90 133 162.1)">2</text>
<text x="134.6" y="162.1" transform="rotate(-90 134.6 162.1)">3</text>
<text x="136.2" y="162.1" transform="rotate(-90 136.2 162.1)">4</text>
<text x="137.8" y="162.1" transform="rotate(-90 137.8 162.1)">5</text>
<text x="139.5" y="162.1" transform="rotate(-90 139.5 162.1)">6</text>
<text x="178.7" y="164.8" transform="rotate(-90 178.7 164.8)">8</text>
<text x="180.3" y="164.8" transform="rotate(-90 180.3 164.8)">7</text>
<text x="182" y="164.8" transform="rotate(-90 182 164.8)">6</text>
<text x="183.6" y="164.8" transform="rotate(-90 183.6 164.8)">5</text>
<text x="185.3" y="164.8" transform="rotate(-90 185.3 164.8)">4</text>
<text x="186.9" y="164.8" transform="rotate(-90 186.9 164.8)">3</text>
<text x="188.5" y="164.8" transform="rotate(-90 188.5 164.8)">2</text>
<text x="190.2" y="164.8" transform="rotate(-90 190.2 164.8)">1</text>
<text x="199.9" y="164.8" transform="rotate(-90 199.9 164.8)">1</text>
<text x="201.6" y="164.8" transform="rotate(-90 201.6 164.8)">2</text>
<text x="203.2" y="164.8" transform="rotate(-90 203.2 164.8)">3</text>
<text x="204.9" y="164.8" transform="rotate(-90 204.9 164.8)">4</text>
<text x="206.5" y="164.8" transform="rotate(-90 206.5 164.8)">5</text>
<text x="208.2" y="164.8" transform="rotate(-90 208.2 164.8)">6</text>
<text x="209.8" y="164.8" transform="rotate(-90 209.8 164.8)">7</text>
<text x="211.4" y="164.8" transform="rotate(-90 211.4 164.8)">8</text>
</g>
<g font-size="1.1">
<text x="222.7" y="56.9" transform="rotate(-90 222.7 56.9)">VCC</text>
<text x="222.7" y="62.3" transform="rotate(-90 222.7 62.3)">GND</text>
<text x="91.9" y="127.1" transform="rotate(-90 91.9 127.1)">VCC</text>
<text x="91.9" y="132.5" transform="rotate(-90 91.9 132.5)">GND</text>
<text x="139.4" y="148.1" transform="rotate(-90 139.4 148.1)">+</text>
</g>
</svg>
